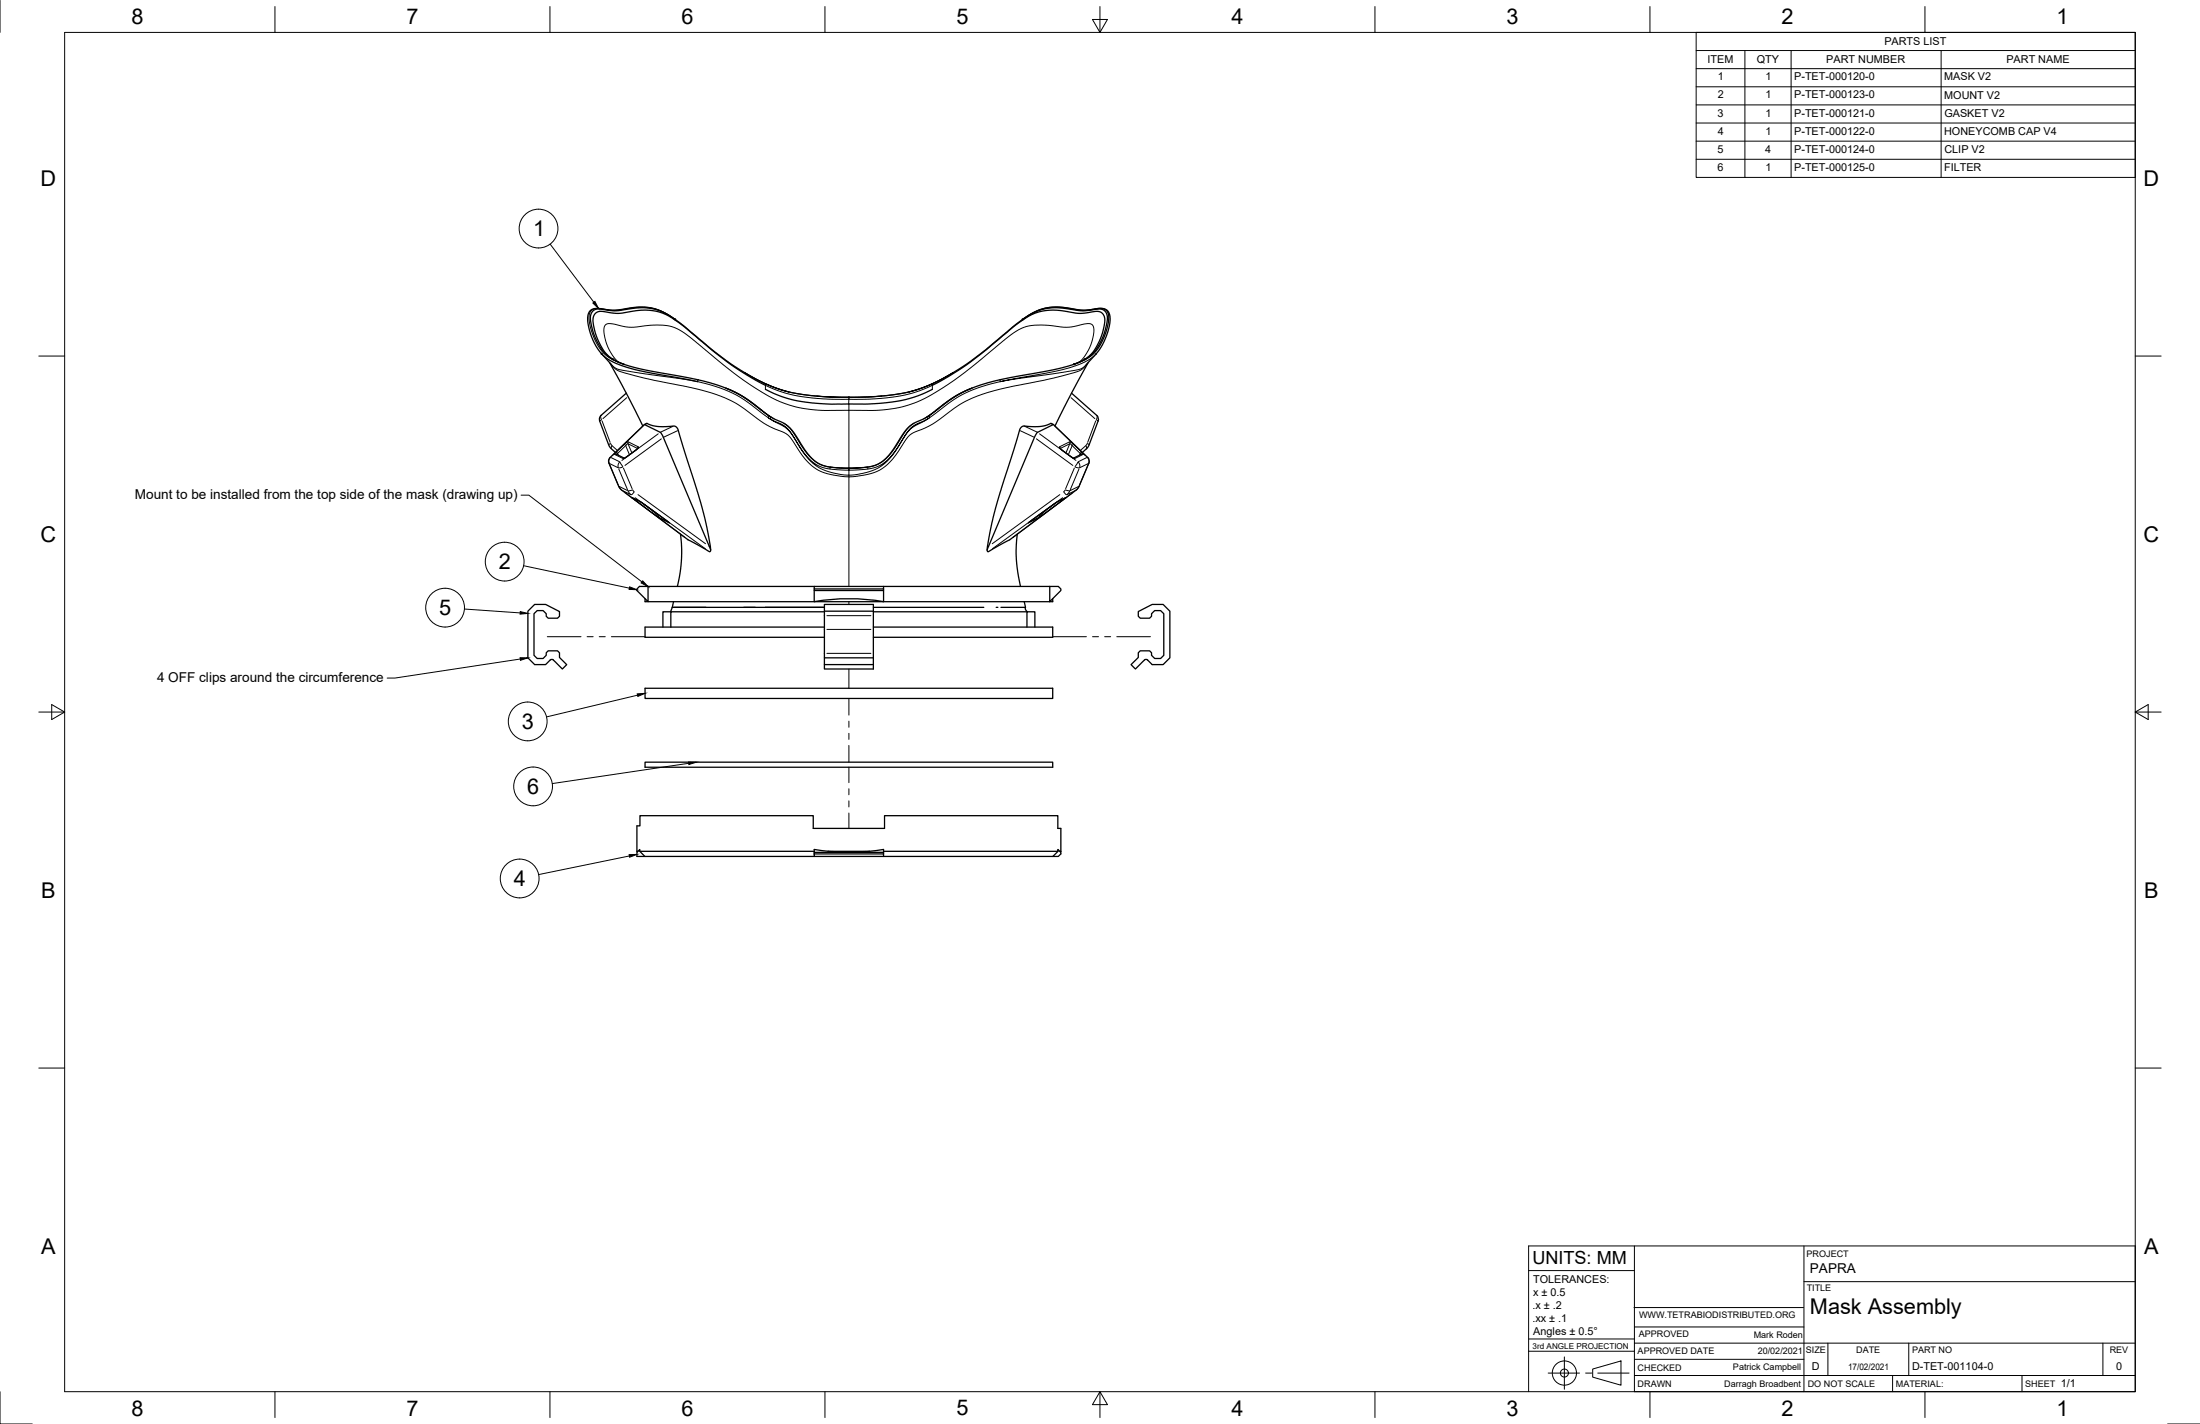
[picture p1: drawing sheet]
<svg xmlns="http://www.w3.org/2000/svg" width="864mm" height="559mm" viewBox="0 0 864 559" stroke-linecap="round" stroke-linejoin="round" font-family="sans-serif">
<!-- layer: Visible -->
<g fill="none" stroke="#000" stroke-width=".51">
<path d="M236.2 138.8l1.8 1.7 2.2 1.3 6.4 2.5 7.9 1.9 19.4 3.6M236.2 138.8l3.9 4.3M265 125.3l-3.1-2-2.9-1.4-3.1-.8-3.3-.3-3.3 .1-7.6 1.1-7.6-.7-1.7 1.1-.6 2 .1 2.3 1.2 4.4 3 5.9 3 3.1 4.9 2.5 1.1 .4-5.3-2.5-2.4-2.3-1.5-2.4-1.9-4.2-.9-3.3-.3-3 .5-1.8 1-.9 1.1-.4 7.1 .8 8.9-1.2 4.8 .1 3.8 .9 3.6 1.9 5.2 3.7 10.5 8.8 6.9 5.3 7.4 4.9 6.9 3.8M265 125.3l15.8 12.9 5.8 4.4 7.3 4.6 6.2 3.2 5.9 2.4 6.9 1.7 10 1.1 10.3 .3M265 125.3l-5.8-3.3-4.7-1.3-4.5-.2-8.6 1.2-6.5-.7-2.5 .4-1 .9-.6 1.3-.1 2 .2 2 .8 3.1 1.2 3.1 1.6 2.8 1.7 2.2M401.4 125.3l3.2-2 2.9-1.4 3.1-.8 3.3-.3 3.2 .1 7.7 1.1 6.3-.7h1.4l1.5 1.1 .7 2.3-.4 2.8-.9 3.6-2.9 5.7-1.6 1.9-1.7 1.5-4.7 2.4-1.1 .4 3.2-1.3 2-1.2 2.2-2.1 1.6-2.4 2.1-4.4 .8-3.3 .4-2.7-.6-2.1-.9-.9-1.2-.4-7 .8-8.9-1.2-4.8 .1-3.8 .9-3.9 2-5 3.6-10.4 8.8-7.4 5.7-7.6 4.9-6.2 3.4M401.4 125.3l-3.3 2.5-11.1 9.4-6.2 4.7-8.3 5.3-6.1 3.2-6 2.4-6.9 1.7-9.9 1.1-10.3 .3M401.8 125.1l3.5-2.2 2.6-1.3 2.9-.7 3-.4 3.8 .2 7.3 1.1 6.5-.7h1.5l1.8 1.2 .6 2.1-.9 4.9-2.5 6-2.7 3.5-3.6 2.5-3.9 1.6-4.4 1.3-25 4.9-6.1 1.6-4.9 1.7M401.8 125.1l-.4 .2M401.8 125.1l5.2-3 2.5-1 2.7-.5h5.2l7.3 1.1 7.1-.7 1.5 .1 1.1 .5 1 1.2 .4 2.8-.3 2.4-1.2 3.9-1.4 3-1.6 2.7-4.9 5.5M239.2 142.2l7.4 13.5 5.7 11.5M244.8 142.9l7 2 23.7 4.5 9.6 3"/>
<path d="M245.9 154.3l-9.9 8.7-.7 1.2 .1 1 3.6 9.4 .6 1.1 2 1.8M285.1 152.4l6.4 3.2 7.1 5.1M285.1 152.4l7.1 3.5 6.8 5.1M300.5 152.8l6.1 2.7 5 1.5 7.3 1.1 7.2 .5h14.6l10.5-1 7.7-1.8 7.1-3M333.2 155.9h.1M333.2 155.9v.2l.1-.2M333.3 155.9h.1M381.3 152.4l-6.4 3.2-7 5.1M381.3 152.4l-6.1 3-11.2 8.1-4.8 2.4-1.9 1.2-2.6 2.9-5.1 7.8-3.5 3.5-2.2 1.2-2.1 .6-8.3 .6M420.6 154.3l9.9 8.7 .7 1.2-.1 1-3.7 9.8-2.5 2.5M427.2 142.2l-6.7 12.4-6.4 12.6M239.5 179.5l13.4-12.9 1-.5 3.4 1.2 3.3 .1 4-.2 .9 .4 .7 1.2 8.9 28.5 2.4 9.8 1.4 8a.89 .89 0 0 1-.4 1.4l-8.4-4.6-26.4-19.9-.8-1.1-3.9-9.1v-1.5z"/>
<path d="M241.9 178.2l-.6 .1M241.9 178.2h.1M250.4 175.8l-5.4 4-3.1-1.6M252.9 166.6l6.3 3 .7 .9 19.1 45.3M298.9 160.9l4.4 3.1 4.2 2 2.4 1.8 1.9 2.2 5.1 7.9 1.8 2 2 1.6 1.7 .9 2.5 .7 8.3 .6v.7M400.8 167.8l1-.6 4.1 .2 3.2-.1 3.4-1.2 1.1 .5 13.4 12.9 .5 .8 .1 1-4 9.6-1 1.3-26.3 19.7-8.4 4.6a1.81 1.81 0 0 1-.3-2.3l1.7-8.9 2.2-8.3 8.7-28.2zM413.6 166.6l-6.3 3-.7 .9-19.1 45.3M416.1 175.8l5.3 4M424.5 178.2l-3.1 1.6M424.5 178.2h.1M424.6 178.2l.5 .1M248.1 195.2v.1"/>
<path d="M248.1 195.3h.1M248.1 195.3l3.5 1.7 11.1 8.1M418.3 195.3l-3.5 1.7-11 8.1M418.3 195.3h.1M418.4 195.2l-.1 .1M267.1 209.6l.5 5.2-.1 4.5-.5 5.2-1.1 5.6M399.3 209.6l-.4 4.5v5.2l.6 5.1 1.1 5.7M209.9 237.2h4.3l5.4 2.8v1.8l-.7 .8h-3.7l-.8-.8v-1l-1.2-1.2h-2.3l-1.3 1.2v16.4l1.3 1.2h2.3l1.2-1.2v-1l.8-.8h3.7l.7 .8v1.8l2.9 2.8-1.8 1.7-3.8-3.7-.9 .2-1.8 1.8h-4.3l-2.7-2.7v-18.3zM250 231.1l1-1h3.4v6l-4.4-4.4zM253.2 234.9v1.2h160v-1.2M254.4 230.1h65.2M263.9 238.3h59.7h-23.2"/>
<path d="M263.9 238.3l-.7 1.8M263.9 238.3h.3M264.4 236.1l-.5 2.2M264.4 238.3h12.7M292 238.3h4.4M319.6 230.1h27.2v1h-27.2zM319.6 231.1v.6h27.2v-.6M319.6 231.7v4.4a80 80 0 0 1 27.2 0v-4.4M323.6 239.8v18.3h19.2M342.8 239.8h-19.2v-2.6h19.2v23.6M342.8 238.3h43.4M346.8 230.1h65.3"/>
<path d="M391.1 238.3h.6M392.9 238.3h9.6M402.1 236.1l.4 2.2M402.5 238.3v.8l.7 1M412.1 230.1h3.3l1 1v.6l-4.3 4.4zM263.3 240.1h-3.1v6M323.6 258.1v2.7h19.2M323.6 240.1h-60.3v6M323.6 246.1h-70.4v4h70.4M342.8 240.1h60.3M342.8 246.1h70.4v4h-70.4M403.1 246.1v-6h3.1v6"/>
<path d="M450.5 259l-.6-.3-.7 .3-3.5 3.5-1.7-1.7 2.8-2.8v-1.8l.8-.8h3.7l.7 .8v1l1.3 1.2h2.3l1.2-1.2v-16.4l-1.2-1.2h-2.3l-1.3 1.2v1l-.7 .8h-3.7l-.8-.8v-1.8l5.5-2.8h4.3l2.6 2.6v18.3l-2.6 2.7h-4.3l-1.8-1.8M253.2 270.1h160v4h-160zM323.6 260.8v1.7h19.2v-1.7M253.2 299.1h160v2h-160zM250 334.1h.4M251.1 334.1h68.5M253.2 336.1l-2.1-2v-.7l-1.1 1.1v1.6h69.6M319.6 335.1h27.2v1h-27.2zM319.6 334.5v.6M325.1 334.1h16.3M325.1 334.1l7.1 .2 9.2-.2M325.1 334.1l-5.5-.8v1.2h27.2"/>
<path d="M341.4 334.1l5.4-.7v1.7M346.8 334.1h68.5v-.7l1.1 1.1v.6l-1 1h-68.6M415.3 334.1l-2 2M416 334.1h.4M416.4 334.1v-9h-1.2v-5h-68v5h-28v-5h-68v4h-1.2v10l.2 .2M416.4 334.1l-.2 .2"/>
</g>
<!-- layer: Visible Narrow -->
<g fill="none" stroke="#000" stroke-width=".39">
<path d="M264.7 125.1l-2.8-1.8-3.1-1.5-2.8-.9-2.4-.3-4.2 .1-7.8 1.1-7.3-.8-1 .2-1.1 .6-.7 .9-.3 1.1 .2 2.9 1.2 4.4 2.2 4.6 1.5 2.2 2.5 2.2 2.9 1.6 3.1 1.2M430.3 138.8l-2 1.8-2 1.2-6.5 2.5-7.8 1.9-19.4 3.6 30.2-4.6 1.8-.6 1.8-1.5M239.6 142.6l2.5 2.6 2.8 1.1 11.8 2.9 19 4 5.5 1.6 4.8 2 4.3 2.3 9.9 7.2 9 4.3 1.7 2 4.9 7.2 2 2.2 2.5 2 2.3 1.2 2.3 .7 4.9 1 3.4 .2M240.1 143.1l1.3 1.2 2 .8 26.9 4 4.5 .9 6.4 1.7 4.7 1.8 3.7 1.8 4.2 2.7 7.4 5.7 .4 .2 .1-.5 .3-.1M242.7 142.1l-2.8-3.4-2-4.3-.9-4.6 .2-1.6 .7-.9 1-.3 1.4 .1 4.8 1.1 2.8 .2 8.7-.8h3.7l2.7 .4 3.1 1.1 2.5 1.6 21.3 17 8.1 5.5 7 3.9 5.5 2.1 5.3 1.2 7.1 .7 10.3-.1v22.7l-7.2-.4-.2 .7M246 156.1l-9.3 8.2M274.1 149.1l-.3 .6M284.9 152.3l6.8 3.4 7.2 5.2M292.5 146.3l8.7 4.6 8.4 2.9-8.3-2.8zM300.2 150.5l.3 .6M309.5 153.7h.1M309.6 153.8l6.1 1.1 4.8 .5"/>
<path d="M309.6 153.8h.1M320.5 155.4l12.7 .5zM320.5 155.4h.1M333.2 156.2v.5M346 155.4h.1M356.9 153.8l7.8-2.7 9.3-4.8-8.9 4.7zM356.9 153.8l-6.1 1.1-4.9 .5-12.6 .5 12.6-.5M356.9 153.8h.1M357 153.7h.1M366 152.8v-1.6l-6.2 2.6-6.6 1.6-9.9 1.1-10.1 .2M366.2 150.5l-.2 .6M381.6 152.3l-6 2.9-7.7 5.5"/>
<path d="M392.4 149.1l.2 .7-8.3 2.3-6.5 2.7-3.9 2.4-9 6.7M420.4 156.1l9.4 8.2M423.8 142.1l2.4-2.9 2.1-4.2 1.1-5-.2-1.8-.4-.8-1.8-.4-6.2 1.3-2.3 .1-7.1-.7-5.3-.1-4 .8-4.3 2.3-18.8 15.3-10.5 7.2-7.1 3.9-7.3 2.6-9 1.3h-11.9v-4.3l-10-.2-10-1.1-6.5-1.6-6.2-2.6v1.6M426.9 142.6l-2.5 2.6-2.9 1.1-11.7 2.9-19.1 4-5.4 1.6-4.9 2-4.2 2.3-9.9 7.2-9 4.3-1.7 2-4.9 7.2-2.4 2.5-1.9 1.5-2.3 1.3-2.3 .8-5.1 1-3.5 .2v43M235.9 163l-.1 .5 .3 1.1M236.1 164.8l-.7 .4M236.3 165.2l3.2 8.4M239.6 174.1l-.7 .4M239.7 179.4l-.6 .9v1.4M239.7 174.1l.5 .7M239.9 179.6l3.2 1.6M240.2 174.9l-.2 1.2"/>
<path d="M240.3 175l2 1.7M241.5 178.4l2.9 1.5M242.4 177.9l-.6-.4-.5 .8M242.4 177.9l-.2 .5M242.4 178l.3 .6M245 174.4l1.7-1-.2 .7-.9 .8zM245 179.8l-.4 .1M245.4 175l-2.8 2.8M245.7 175.1l1.3 3.2M245.8 179.4l-1.2 .6M245.8 179.4h.1M246.6 174.3l1.4 3.3"/>
<path d="M246.7 174.2l3.4 1.7M246.9 173.5l3.5 1.8M249.3 176.8l-3.3 2.5M249.5 176.6v.1M250.4 175.8l.2-.5-.1 .4-1 1M252.3 167.3l-12 11.5M254 166.2l-.9 .4M258.4 170.2l-14.3 10.5M259.6 172.2l-14.3 10.4M264.2 167.3l-4.8 2.2M266 169l-5.3 2.5M298.6 160.7l4.3 3.1z"/>
<path d="M302.9 163.8l-.4 .1-.1 .5M302.9 163.8l.9 .5M307.8 166.1l2.4 2.1 6.3 9.5 3.6 3.5 2.3 1.2 2.3 .7 8.3 .6M358.7 166.1l-2.8 2.5-4.7 7.3-3.1 3.8-3.3 2.4-4.3 1.2M362.7 164.3a.76 .76 0 0 1 .7-.5 .76 .76 0 0 1 .7 .4v.2M363.6 163.8l4.3-3.1zM364.5 163.3l.4 .5M367.9 160.7l-.3 .2M400.5 169l5.3 2.5M402.3 167.3l4.7 2.2M406.8 172.2l14.3 10.4M408.1 170.2l14.3 10.5"/>
<path d="M412.5 166.2l.9 .4M414.1 167.3l12 11.5M416.1 175.8l-.2-.4 1 1.3M416.9 176.6l.1 .1M417.1 176.8l3.4 2.5M419.6 173.5l-3.5 1.8M419.8 174.2l-3.4 1.7M419.8 173.4l1.7 1-.6 .4M419.8 173.4l.2 .7M419.9 174.3l-1.4 3.3M419.9 174.1l.9 .8M420.7 179.4l1.2 .6"/>
<path d="M420.7 179.4h.1M420.8 175.1l-1.4 3.2M421 175l2.9 2.8M421.4 179.8l.4 .1M421.7 174.6l2.8 2.7M424 178l-.2 .6M424 177.9l.3 .5M424.1 177.9l.6-.4 .5 .8M425 178.4l-3 1.5M426.1 175l-1.9 1.7M426.3 174.9l.2 1.2M426.6 179.6l-3.3 1.6"/>
<path d="M426.8 174.1l-.5 .7M426.8 179.4l.2 .1M426.9 174.1l.7 .4M426.9 179.5l.6 1.3-.1 .9M430.1 165.2l-3.1 8.4M430.4 164.8l.7 .4M430.6 163l.1 .5-.3 1.1M239 181.7l.1 .1M239.3 181.9l3.2 1.6M239.3 182.3l3.4 8.1M242.8 190.7l.1 .1M242.9 184.1l3.4 8.1"/>
<path d="M242.9 190.9l1.1 1.4M243.1 190.9l3.2 1.6M243.2 181.3l-.6 1.3 .1 .9M243.3 181.3l1.2 1.8M244.1 192.3v.1M244.3 192.5l3.3 1.6M244.4 183.3l-1.6 .3M244.7 183.7l3.4 8.1M245.4 193.4l23.4 17.5M246.6 192.7l1.1 1.4M248.1 195.2l1.2 1.1M248.2 195.3l3 1.5"/>
<path d="M248.2 192.3l-1.6 .3M248.4 192.3l.5 .7M248.9 193.1l-1.1 1.1M249.3 195.3l27.6 20M249.7 196.1l-.4 .2M250.4 194.1l26.5 19.3M251.4 196.9l1.9 1.3M252.1 197.4l4.1 3.1M253.3 198.2h.1M333.2 184.5l-8.2-.6-2.3-.5-2.5-1.2-2.5-2.1-1.9-2.2-5.1-7.7-2-2.5-1.6-1.1-5.5-2.7 5.9 3.3 1.9 1.5 1.8 2.3 4.6 7.2 2.5 2.9 2 1.7 2.5 1.4 3.4 1.2 3.9 .8 3.1 .3M333.2 183.7l7.3-.4zM333.2 184.5l8.3-.6 2.4-.6 2.6-1.3 2-1.6 2.2-2.4 4.9-7.6 2-2.5 1.6-1.2 5.7-2.8-5.9 3.3-1.9 1.5-1.8 2.3-4.8 7.5-2.4 2.6-2 1.7-2.5 1.4-3.4 1.2-3.8 .8-3.2 .3"/>
<path d="M333.2 184.6v1.8M333.2 186.5v.6M333.2 184.4h.1M340.5 183.3l.1 .7M412.8 198.5l-6.4 4.6M413.2 198.2h.1M414.4 197.4l-4.1 3.1M415.1 196.9l-1.9 1.3M416 194.1l-26.5 19.3M417.2 195.3l-27.6 20M417.6 193.1l1.1 1.1M418.1 192.3l-.5 .7"/>
<path d="M418.3 195.3l-3 1.5M418.3 192.3l1.6 .3M418.4 195.2l-1.2 1.1-.4-.2M419.9 192.7l-1.1 1.4M421 193.4l-23.4 17.5M421.7 183.7l-3.4 8.1M422.1 183.3l1.6 .3M422.2 192.5l-3.3 1.6M422.4 192.3v.1M423.1 181.3l-1.1 1.8M423.3 181.3l.6 1.3-.1 .9M423.4 190.9l-3.3 1.6"/>
<path d="M423.5 190.9l-1.1 1.4M423.5 184.1l-3.4 8.1M423.6 190.7v.1M427.2 182.3l-3.4 8.1M427.2 181.9l-3.3 1.6M427.4 181.7v.1M255.8 201.1a.67 .67 0 0 1 .7-.3 .67 .67 0 0 1 .5 .5l1.9 2zM256.4 200.5v.1M258.2 201.8l.5 1.2M258.9 203.1l3.3 1.7M259.1 203.4l3.7 1.8M260.4 203.4l2.4 1.8"/>
<path d="M260.4 203.4h.1M278.8 214.2l-.4 .2M387.7 214.2l.3 .2M406.1 203.4l-2.4 1.8 .1-.1M406.1 203.4h.1M407.4 203.4l-3.5 1.7M407.6 203.1l-3.4 1.7M408.3 201.8l-.5 1.2M410.1 200.5l-.1 .1M410.7 201.1l-3.1 2.2 1.7-1.9a.66 .66 0 0 1 .5-.6 .66 .66 0 0 1 .7 .3h.1M333.2 236.1v1.1M324.6 241.6h17.3"/>
<path d="M324.6 247h17.3M324.6 256.4h17.3"/>
</g>
<g fill="#000" stroke="#000" stroke-width=".39">
<circle cx="264.7" cy="125.1" r=".11"/>
<circle cx="430.3" cy="138.8" r=".11"/>
<circle cx="242.8" cy="142.2" r=".11"/>
<circle cx="333.2" cy="184.5" r=".11"/>
</g>
<!-- layer: Visible -->
<g fill="#000" stroke="#000" stroke-width=".39">
<circle cx="236.2" cy="138.8" r=".24"/>
<circle cx="265" cy="125.4" r=".24"/>
<circle cx="401.4" cy="125.4" r=".24"/>
<circle cx="240.5" cy="141" r=".24"/>
<circle cx="421.7" cy="142.9" r=".24"/>
<circle cx="425.9" cy="141" r=".24"/>
</g>
<!-- layer: Tweak Trail -->
<g fill="none" stroke="#000" stroke-width=".39">
<path d="M214.8 249.9h13.3M230.5 249.9h2.3M235.2 249.9h2.4M240 249.9h13.2M413.2 249.9h13.3M428.9 249.9h2.3M433.6 249.9h2.4M438.4 249.9h13.2M333.2 262.5v7.6M333.2 274.1v6.5M333.2 283v2.4M333.2 287.8v2.4"/>
<path d="M333.2 292.5v6.6M333.2 301.1v6M333.2 309.5v2.4M333.2 314.3v2.4M333.2 319v6.1"/>
</g>
<!-- layer: Border -->
<g fill="none" stroke="#000" stroke-width=".39">
<path d="M0 0v12.7M25.4 12.7h812.8v533.4h-812.8zM107.9 2.6v10.1M215.9 2.6v10.1M323.8 2.6v10.1M428.8 7.6h5.9l-2.9 5.1zM431.8 2.6v10.1M539.7 2.6v10.1M647.7 2.6v10.1M755.6 2.6v10.1M15.2 139.7h10.2M838.2 139.7h10.1"/>
<path d="M15.2 279.4h10.2M20.3 276.5l5.1 2.9-5.1 3zM838.2 279.4l5.1-2.9v5.9zM838.2 279.4h10.1M15.2 419.1h10.2M838.2 419.1h10.1M0 546.1v12.7h12.7M107.9 546.1v10.2M215.9 546.1v10.2M323.8 546.1v10.2M431.8 546.1l2.9 5.1h-5.9zM431.8 546.1v10.2"/>
<path d="M539.7 546.1v10.2M647.7 546.1v10.2M755.6 546.1v10.2M850.9 558.8h12.7"/>
</g>
<!-- layer: Titleblock -->
<g fill="none" stroke="#000" stroke-width=".39">
<path d="M600.1 498.6h41.5M641.6 488.9v57.2h196.6v-57.2h-238.1v57.2M708.1 488.9v57.2M641.4 513.1h66.6M708.1 502.9h130.1M600.1 530.2h41.5M600.1 525.4h41.5M607.7 538.8h12.3M614.1 532.5v12.7M622.4 538.8h2.4M625.2 537.2l11.1-3.1v9.5l-11.1-3.2zM627.2 538.8h12.3"/>
<path d="M641.6 539.8h196.6M641.6 533.4h66.5M641.6 527.1h196.6M641.6 520.7h66.5M717.5 527.1v12.7M742.9 539.8v6.3M749.3 527.1v12.7M793.7 539.8v6.3M825.5 527.1v12.7"/>
<circle cx="614.1" cy="538.8" r="4.8"/>
<circle cx="614.1" cy="538.8" r="1.58"/>
</g>
<!-- layer: BOM -->
<g fill="none" stroke="#000" stroke-width=".39">
<path d="M665.8 12.7h172.4v56.9h-172.4zM665.8 19.8h172.4M685 19.8v49.8M703.1 19.8v49.8M762 19.8v49.8M665.8 26.9h172.4M665.8 34.1h172.4M665.8 41.2h172.4M665.8 48.3h172.4M665.8 55.4h172.4M665.8 62.5h172.4M216 95.8l17.1 22.8"/>
<path d="M182.3 239l21.9 1.5M205.5 222l41.6 8.8M250.3 272.8l-35.8 8.5M247.1 335.9l-35.6 7.3"/>
<circle cx="211.4" cy="89.7" r="7.6"/>
<circle cx="174.7" cy="238.5" r="7.6"/>
<circle cx="198.1" cy="220.4" r="7.6"/>
<circle cx="207.1" cy="283.1" r="7.6"/>
<circle cx="204" cy="344.7" r="7.6"/>
</g>
<path d="M232.7 118.9l.8-.6 1.4 2.8zM247.2 230.3l2.8 1.1-3-.1zM204.2 240l3 .7-3 .3zM250.1 272.3l3.1-.2-2.8 1.2zM247 335.4l3-.1-2.9 1.1z" fill="#000" stroke="#000" stroke-width=".39"/>
<!-- layer: Annotations -->
<path d="M252.3 227.9l2.1 2.3-2.7-1.5zM204.2 258.1h3l-2.9 1z" fill="#000" stroke="#000" stroke-width=".39"/>
<path d="M204.6 194.3h3l44.4 34M204.2 258.6l-49.2 7.5h-3" fill="none" stroke="#000" stroke-width=".39"/>
<!-- layer: 0 -->
<g fill="none" stroke="#000" stroke-width=".39">
<path d="M270.4 299.5l-53.6 8"/>
<circle cx="209.3" cy="308.6" r="7.6"/>
</g>
<path d="M270.3 299l3.1 .1-3 .9z" fill="#000" stroke="#000" stroke-width=".39"/>
<g font-size="8.5">
<text x="51.6" y="9.4">8</text>
<text x="159.5" y="9.4">7</text>
<text x="267.5" y="9.4">6</text>
<text x="375.4" y="9.3">5</text>
<text x="483.4" y="9.4">4</text>
<text x="591.3" y="9.4">3</text>
<text x="699.3" y="9.4">2</text>
<text x="807.2" y="9.4">1</text>
<text x="16" y="72.9">D</text>
<text x="841.4" y="72.9">D</text>
<text x="209.3" y="92.8">1</text>
<text x="16" y="212.6">C</text>
<text x="841.4" y="212.6">C</text>
<text x="195.8" y="223.5">2</text>
<text x="172.3" y="241.5">5</text>
<text x="204.8" y="286.1">3</text>
<text x="206.9" y="311.6">6</text>
<text x="201.8" y="347.8">4</text>
<text x="16.2" y="352.3">B</text>
<text x="841.7" y="352.3">B</text>
<text x="16.2" y="492">A</text>
<text x="841.7" y="492">A</text>
<text x="710.5" y="515.8">Mask Assembly</text>
<text x="51.6" y="555.5">8</text>
<text x="159.5" y="555.5">7</text>
<text x="267.5" y="555.5">6</text>
<text x="375.4" y="555.4">5</text>
<text x="483.4" y="555.5">4</text>
<text x="591.3" y="555.5">3</text>
<text x="699.3" y="555.5">2</text>
<text x="807.2" y="555.5">1</text>
</g>
<text font-size="7.1" x="601.5" y="496">UNITS: MM</text>
<g font-size="5.3">
<text x="52.9" y="195.7">Mount to be installed from the top side of the mask (drawing up)</text>
<text x="61.6" y="267.5">4 OFF clips around the circumference</text>
<text x="710.5" y="499.5">PAPRA</text>
</g>
<g font-size="4.3">
<text x="739.7" y="17.8">PARTS LIST</text>
<text x="670.3" y="24.9">ITEM</text>
<text x="689.6" y="24.8">QTY</text>
<text x="716.9" y="24.9">PART NUMBER</text>
<text x="787.6" y="24.9">PART NAME</text>
<text x="674.4" y="31.5">1</text>
<text x="693" y="31.5">1</text>
<text x="704.3" y="31.5">P-TET-000120-0</text>
<text x="763.2" y="31.6">MASK V2</text>
<text x="674.3" y="38.7">2</text>
<text x="693" y="38.7">1</text>
<text x="704.3" y="38.7">P-TET-000123-0</text>
<text x="763.2" y="38.7">MOUNT V2</text>
<text x="674.2" y="45.8">3</text>
<text x="693" y="45.8">1</text>
<text x="704.3" y="45.8">P-TET-000121-0</text>
<text x="763.3" y="45.8">GASKET V2</text>
<text x="674.3" y="52.9">4</text>
<text x="693" y="52.9">1</text>
<text x="704.3" y="52.9">P-TET-000122-0</text>
<text x="763.2" y="52.9">HONEYCOMB CAP V4</text>
<text x="674.2" y="60">5</text>
<text x="692.9" y="60">4</text>
<text x="704.3" y="60">P-TET-000124-0</text>
<text x="763.3" y="60">CLIP V2</text>
<text x="674.2" y="67.1">6</text>
<text x="693" y="67.1">1</text>
<text x="704.3" y="67.1">P-TET-000125-0</text>
<text x="763.1" y="67.1">FILTER</text>
<text x="601.8" y="503.6">TOLERANCES:</text>
<text x="601.9" y="508.7">x ± 0.5</text>
<text x="601.5" y="513.8">.x ± .2</text>
<text x="601.5" y="518.9">.xx ± .1</text>
<text x="601.9" y="524">Angles ± 0.5°</text>
<text x="711.3" y="537.6">D</text>
<text x="750.5" y="537.6">D-TET-001104-0</text>
<text x="830.6" y="537.6">0</text>
<text x="809" y="544.5">1/1</text>
</g>
<g font-size="3.5">
<text x="709.2" y="493.1">PROJECT</text>
<text x="709.2" y="506.8">TITLE</text>
<text x="643.4" y="517.2">WWW.TETRABIODISTRIBUTED.ORG</text>
<text x="643.3" y="524.8">APPROVED</text>
<text x="688.4" y="525">Mark Roden</text>
<text x="642.9" y="531.5">APPROVED DATE</text>
<text x="690" y="531.4">20/02/2021</text>
<text x="708.9" y="530.9">SIZE</text>
<text x="728.7" y="530.9">DATE</text>
<text x="750.5" y="530.9">PART NO</text>
<text x="828.2" y="530.9">REV</text>
<text x="642.9" y="537.9">CHECKED</text>
<text x="680.3" y="537.7">Patrick Campbell</text>
<text x="725.4" y="537.5">17/02/2021</text>
<text x="642.9" y="544.2">DRAWN</text>
<text x="676.8" y="544.3">Darragh Broadbent</text>
<text x="709.6" y="544.2">DO NOT SCALE</text>
<text x="744.2" y="544.2">MATERIAL:</text>
<text x="795" y="544.2">SHEET</text>
</g>
<text font-size="3.2" x="601.6" y="529.2">3rd ANGLE PROJECTION</text>
</svg>
